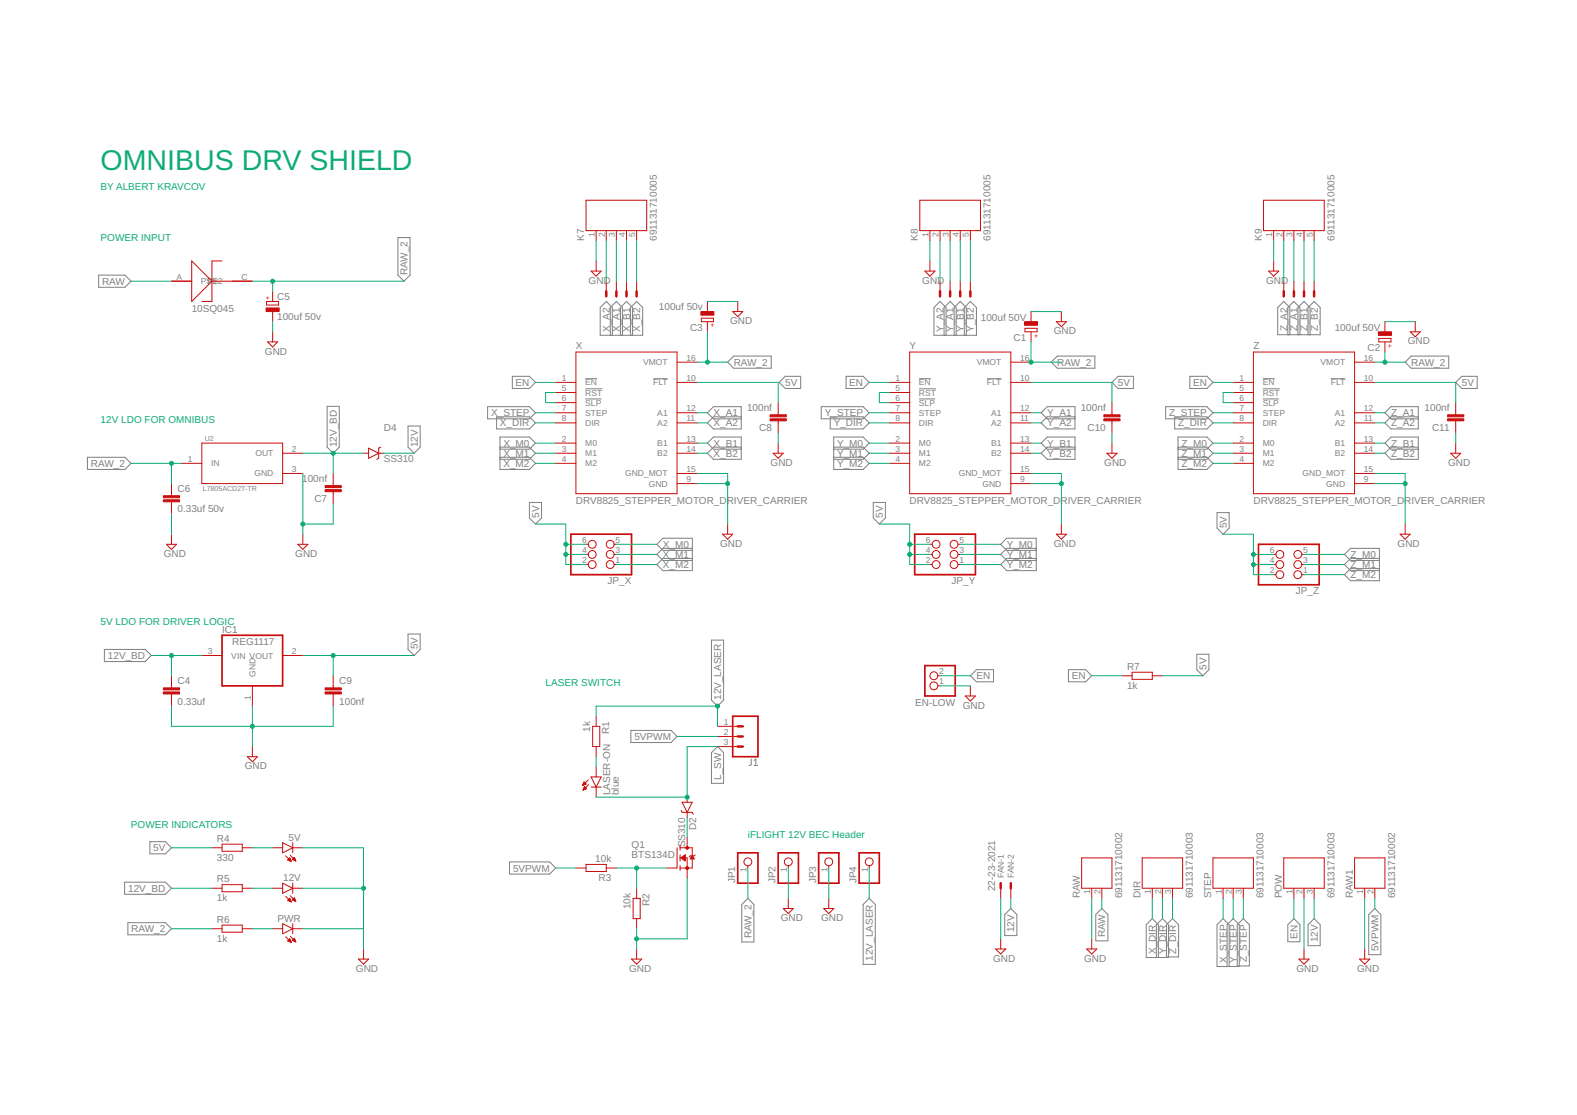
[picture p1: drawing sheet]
<svg xmlns="http://www.w3.org/2000/svg" width="297mm" height="210mm" viewBox="0 0 297 210" stroke-linecap="round" stroke-linejoin="round" font-family="sans-serif">
<g fill="none" stroke="#808080" stroke-width=".19">
<path d="M18.6 51.8h4.9l1.2 1.1-1.2 1.2h-4.9zM75 44.7h2.2v7.1l-1.1 1.1-1.1-1.1zM61.6 76.5h2.3v7.7l-1.1 1.1-1.2-1.1zM91.8 76.6h7.9l1.2 1.1-1.2 1.1h-7.9zM93.5 78.5h6.2l1.2 1.1-1.2 1.2h-6.2zM96.5 70.8h3.2l1.2 1.2-1.2 1.1h-3.2zM110.2 71.3h2.3M110.2 73.2h3.3M110.2 75.1h3.1M115 63.1v-5.2l1.1-1.2 1.1 1.2v5.2M115.3 63.1v-5.2l-1.1-1.2-1.1 1.2v5.2h8v-5.2l-1.2-1.2-1.1 1.2v5.2M116.9 63.1v-5.2l1.1-1.2 1.1 1.2v5.2"/>
<path d="M123 71.3h2.8M137.1 68.2l1.1-1.2h7.1v2.3h-7.1zM139.6 78.5h-5.2l-1.2 1.1 1.2 1.2h5.2v-4.2h-5.2l-1.2 1.1 1.2 1.1h5.2M147.9 70.8h2.9v2.3h-2.9l-1.1-1.1zM154.7 76.6h7.9l1.1 1.1-1.1 1.1h-7.9zM156.4 78.5h6.2l1.1 1.1-1.1 1.2h-6.2zM159.4 70.8h3.2l1.1 1.2-1.1 1.1h-3.2zM173.1 71.3h2.2M173.1 73.2h3.2M173.1 75.1h3M177.8 63.1v-5.2l1.2-1.2 1.1 1.2v5.2M178.2 63.1v-5.2l-1.1-1.2-1.2 1.2v5.2h8v-5.2l-1.1-1.2-1.2 1.2v5.2"/>
<path d="M179.7 63.1v-5.2l1.2-1.2 1.1 1.2v5.2M185.9 71.3h2.7M199.2 67h7v2.3h-7l-1.2-1.1zM202.5 78.5h-5.2l-1.2 1.1 1.2 1.2h5.2v-4.2h-5.2l-1.2 1.1 1.2 1.1h5.2M209.4 72l1.2-1.2h2.9v2.3h-2.9zM219.6 76.6h7.7l1.2 1.1-1.2 1.1h-7.7zM221.3 78.5h6l1.2 1.1-1.2 1.2h-6zM224.1 70.8h3.2l1.2 1.2-1.2 1.1h-3.2zM237.8 71.3h2.3M237.8 73.2h3.3M237.8 75.1h3.1M242.6 63v-5.1l1.1-1.2 1.2 1.2v5.1"/>
<path d="M243 63v-5.1l-1.2-1.2-1.1 1.2v5.1h8v-5.1l-1.2-1.2-1.1 1.2v5.1M244.5 63v-5.1l1.1-1.2 1.2 1.2v5.1M250.7 71.3h2.7M265.8 67h7.1v2.3h-7.1l-1.1-1.1zM267.1 78.5h-5.1l-1.1 1.1 1.1 1.2h5.1v-4.2h-5.1l-1.1 1.1 1.1 1.1h5.1M275.3 70.8h2.9v2.3h-2.9l-1.1-1.1zM16.5 86.1h7l1.2 1.1-1.2 1.2h-7zM76.9 80.2h2.2v4l-1.1 1.1-1.1-1.1zM94.2 84.2h5.5l1.2 1.1-1.2 1.2h-5.5M94.2 84.6h5.5l1.2-1.2-1.2-1.1h-5.5v6.1h5.5l1.2-1.2-1.2-1.1h-5.5M99.7 94.6h2.3v2.9l-1.1 1.2-1.2-1.2zM139.6 84.2h-5.2l-1.2 1.1 1.2 1.2h5.2v-4.2h-5.2l-1.2 1.1 1.2 1.2h5.2"/>
<path d="M157 84.2h5.6l1.1 1.1-1.1 1.2h-5.6M157 84.6h5.6l1.1-1.2-1.1-1.1h-5.6v6.1h5.6l1.1-1.2-1.1-1.1h-5.6M164.5 94.6h2.3v2.9l-1.2 1.2-1.1-1.2zM202.5 84.2h-5.2l-1.2 1.1 1.2 1.2h5.2v-4.2h-5.2l-1.2 1.1 1.2 1.2h5.2M221.9 84.2h5.4l1.2 1.1-1.2 1.2h-5.4M221.9 84.6h5.4l1.2-1.2-1.2-1.1h-5.4v6.1h5.4l1.2-1.2-1.2-1.1h-5.4M229.2 96.5h2.3v2.9l-1.1 1.2-1.2-1.2zM267.1 84.2h-5.1l-1.1 1.1 1.1 1.2h5.1v-4.2h-5.1l-1.1 1.1 1.1 1.2h5.1M76.9 119.4h2.2v2.9l-1.1 1.1-1.1-1.1zM130.4 103.2h-5.5l-1.2 1.2 1.2 1.1h5.5M130.4 103.6h-5.5l-1.2-1.1 1.2-1.2h5.5v6.1h-5.5l-1.2-1.1 1.2-1.2h5.5M195.2 103.2h-5.6l-1.1 1.2 1.1 1.1h5.6"/>
<path d="M195.2 103.6h-5.6l-1.1-1.1 1.1-1.2h5.6v6.1h-5.6l-1.1-1.1 1.1-1.2h5.6M259.8 105.5h-5.4l-1.2-1.1 1.2-1.2h5.4v6.1h-5.4l-1.2-1.1 1.2-1.2h5.4M259.8 105.1h-5.4l-1.2 1.2 1.2 1.1h5.4M19.7 122.3h7.6l1.2 1.1-1.2 1.1h-7.6zM118.8 137.5h7.6l1.1 1.1-1.1 1.2h-7.6zM134 120.5h2.3v11.3l-1.2 1.1-1.1-1.1zM182.8 127.2l1.1-1.1h3.2v2.3h-3.2zM201.3 126.1h3.2l1.1 1.1-1.1 1.2h-3.2zM225.4 123.2h2.3v2.9l-1.1 1.1-1.2-1.1zM28.2 158.5h3l1.1 1.1-1.1 1.1h-3zM135.1 140.5l1.2 1.2v5.8h-2.3v-5.8zM141.5 142.9v1.1l-.4 .1"/>
<path d="M142 144.1h.7M142 143.2l.4-.3v1.2M23.5 166.1h7.7l1.1 1.1-1.1 1.2h-7.7zM24.1 173.7h7.1l1.1 1.1-1.1 1.2h-7.1zM96 162.3h7.5l1.2 1.1-1.2 1.1h-7.5zM139.7 170.3l1.2-1.2 1.1 1.2v7h-2.3zM162.6 170.3l1.1-1.2 1.2 1.2v11.2h-2.3zM190.4 171l1.1 1.2v3.9h-2.2v-3.9zM207.5 171l1.2 1.2v4.9h-2.3v-4.9zM220.9 172.9l1.1 1.2v6h-2.3v-6zM234.2 172.9l1.1 1.2v7.7h-2.3v-7.7zM243.7 172.9l1.2 1.2v3.2h-2.3v-3.2z"/>
<path d="M247.5 172.9l1.2 1.2v3.9h-2.3v-3.9zM259 171l1.1 1.2v7.5h-2.3v-7.5zM217.8 180.3v-6.2l1.1-1.2 1.2 1.2v6.2h-4.2v-6.2l1.1-1.2 1.2 1.2v6.2M231.1 181.9v-7.8l1.2-1.2 1.1 1.2v7.8h-4.2v-7.8l1.2-1.2 1.1 1.2v7.8"/>
</g>
<g fill="none" stroke="#c90d0c" stroke-width=".19">
<path d="M110.4 37.7h11.4v5.7h-11.4zM173.2 37.7h11.5v5.7h-11.5zM238 37.7h11.4v5.7h-11.4zM32.3 52.9h3.8M36.1 49.1l3.8 3.8-3.8 3.8zM39.9 52.9h7.6M41.8 49.1h-1.9v7.6h-1.9M50.2 56.7h2.3v.7h-2.3zM51.4 54.8v1.9M51.4 58.7v1.9M111.3 51h1.9l-.9 1zM112.3 43.4v1.9"/>
<path d="M112.3 49.1v1.9M114.2 43.4v1.9M114.2 52.9v1.9M116.1 43.4v1.9M116.1 52.9v1.9M118 43.4v1.9M118 52.9v1.9M119.9 43.4v1.9M119.9 52.9v1.9M132.1 59.9h2.3v.7h-2.3zM133.2 56.7v2M138 58.7h1.9l-.9 .9z"/>
<path d="M139 56.7v2M174.2 51h1.9l-.9 1zM175.2 43.4v1.9M175.2 49.1v1.9M177.1 43.4v1.9M177.1 52.9v1.9M179 43.4v1.9M179 52.9v1.9M180.9 43.4v1.9M180.9 52.9v1.9M182.8 43.4v1.9M182.8 52.9v1.9"/>
<path d="M194.2 58.7v1.9M199.9 58.7v1.9M239 51h1.9l-1 1zM239.9 43.4v1.9M239.9 49.1v1.9M241.8 43.4v1.9M241.8 52.9v1.9M243.7 43.4v1.9M243.7 52.9v1.9M245.6 43.4v1.9M245.6 52.9v1.9M247.5 43.4v1.9"/>
<path d="M247.5 52.9v1.9M50.4 64.4h1.9l-.9 .9zM51.4 62.5v1.9M104.7 72h3.8M104.7 73.9h3.8M104.7 75.8h3.8M104.7 77.7h3.8M104.7 79.6h3.8M108.5 66.3h19v26.6h-19zM127.5 72h3.8M127.5 77.7h3.8M127.5 79.6h3.8"/>
<path d="M127.5 68.2h3.8M133.2 60.6v1.9M146.6 75.8v2.3M146.6 79.2v2.3M167.5 72h3.8M167.5 73.9h3.8M167.5 75.8h3.8M167.5 77.7h3.8M167.5 79.6h3.8M171.3 66.3h19.1v26.6h-19.1zM190.4 72h3.8M190.4 77.7h3.8"/>
<path d="M190.4 79.6h3.8M190.4 68.2h3.8M193.1 61.8h2.2v.7h-2.2zM194.2 62.5v1.9M199 60.6h1.9l-1 .9zM209.4 75.8v2.3M209.4 79.2v2.3M232.3 72h3.8M232.3 73.9h3.8M232.3 75.8h3.8M232.3 77.7h3.8M232.3 79.6h3.8"/>
<path d="M236.1 66.3h19v26.6h-19zM255.1 72h3.9M255.1 77.7h3.9M255.1 79.6h3.9M255.1 68.2h3.9M259.7 63.7h2.3v.7h-2.3zM260.9 60.6v1.9M260.9 64.4v1.9M265.6 62.5h1.9l-.9 .9zM266.6 60.6v1.9M274.2 75.8v2.3M274.2 79.2v2.3"/>
<path d="M32.3 91v2.3M32.3 94.5v2.3M34.2 87.2h3.8M38 83.4h15.2v7.6h-15.2zM53.2 85.3h3.8M53.2 89.1h3.8M62.8 89.1v2.3M62.8 92.6v2.2M68.5 85.3h.9M69.4 84.4l1.9 .9-1.9 1zM71.3 85.3h1M71.7 84.2l-.4 .2v1.9l-.3 .2"/>
<path d="M104.7 83.4h3.8M104.7 85.3h3.8M104.7 87.2h3.8M127.5 83.4h3.8M127.5 85.3h3.8M127.5 91h3.8M127.5 89.1h3.8M137.1 98.7v1.9M145.6 85.3h1.9l-.9 1zM146.6 83.4v1.9M167.5 83.4h3.8M167.5 85.3h3.8"/>
<path d="M167.5 87.2h3.8M190.4 83.4h3.8M190.4 85.3h3.8M190.4 91h3.8M190.4 89.1h3.8M199.9 98.7v1.9M208.5 85.3h1.9l-1 1zM209.4 83.4v1.9M232.3 83.4h3.8M232.3 85.3h3.8M232.3 87.2h3.8M255.1 83.4h3.9"/>
<path d="M255.1 85.3h3.9M255.1 91h3.9M255.1 89.1h3.9M264.7 98.7v1.9M273.2 85.3h1.9l-.9 1zM274.2 83.4v1.9M31.3 102.5h2l-1 .9zM32.3 100.6v1.9M56.1 102.5h1.9l-1 .9zM57 100.6v1.9M110.4 106.3h.4M110.4 104.4h.4"/>
<path d="M110.4 102.5h.4M115.7 106.3h.4M115.7 104.4h.4M115.7 102.5h.4M136.1 100.6h1.9l-.9 .9zM175.2 106.3h.4M175.2 104.4h.4M175.2 102.5h.4M180.4 106.3h.5M180.4 104.4h.5M180.4 102.5h.5M199 100.6h1.9l-1 .9z"/>
<path d="M239.9 106.3h.4M239.9 104.4h.4M239.9 108.2h.4M245.2 106.3h.4M245.2 104.4h.4M245.2 108.2h.4M263.7 100.6h1.9l-.9 .9zM32.3 127.2v2.3M32.3 130.6v2.3M38 123.4h3.8M47.5 129.1v3.8M53.2 123.4h3.8"/>
<path d="M62.8 127.2v2.3M62.8 130.6v2.3M111.6 136.7h1.4v3.8h-1.4zM112.3 134.8v1.9M135.1 136.7h3.9M135.1 138.6h3.9M176.6 127.2h.5M176.6 129.1h.5M181.8 131h1.9l-.9 1zM182.8 129.1v1.9M211.3 127.2h1.9M213.2 126.6h3.8v1.3h-3.8z"/>
<path d="M217 127.2h1.9M39.9 159.6h1.9M41.8 158.9h3.8v1.4h-3.8zM45.6 159.6h1.9M46.6 142.5h1.9l-1 .9zM47.5 140.5v2M51.4 159.6h1.8M53.2 158.6l1.9 1-1.9 .9zM55.1 159.6h1.9M55.1 158.6v1.9M109.7 147.8h.1M109.8 147.8h.2"/>
<path d="M109.8 147.7h.4M109.8 147.6h.6M109.8 148.7h.2M109.9 147.5h.4M109.9 148.6h.3M109.9 147.4h.3M109.9 148.5h.5M109.9 148.4h.5M110 147.3h.1M110 148.3h.4M110 148.3h.3M110 148.2h.2"/>
<path d="M110.1 148.1h.1M110.1 148.1l-.3 .6M110.1 148.1l.4 .4-.7 .2M110.4 147.6l-.4-.4-.3 .7M110.4 147.6l-.7 .3M110.8 146.8l-1.1 1.1M110.9 147.7l-1.1 1M111.3 146.3h1.9l-.9 1.9zM111.3 148.2h1.9M112.3 140.5v2M112.3 144.4v1.9M112.3 148.2v1.9"/>
<path d="M127.5 159.6v3.8h-1.9M128.1 159.6h2.3v3.8h-2.3M128.1 159.1v1M128.3 152.5l.2 .4h1.9l.2 .4M128.5 151h1.9l-1 1.9zM129.4 150.1v.9M129.4 152.9v1M129.4 157.7v1.9M135.1 140.5h3.9M39.9 167.2h1.9M39.9 174.8h1.9M41.8 166.5h3.8v1.4h-3.8z"/>
<path d="M41.8 174.2h3.8v1.3h-3.8zM45.6 167.2h1.9M45.6 174.8h1.9M51.4 167.2h1.8M51.4 174.8h1.8M53.2 166.3l1.9 .9-1.9 1zM53.2 173.9l1.9 .9-1.9 1zM53.8 161.1l1.1 1.1M53.8 168.7l1.1 1.1M53.8 176.4l1.1 1M54.2 161.9l.7 .3M54.2 161.9l.4-.4 .3 .7"/>
<path d="M54.2 177.1l.4-.4 .3 .7zM54.2 161.9h.5M54.2 169.5h.5M54.3 177.1h.4M54.3 177.1h.5M54.3 161.8h.4M54.3 169.5h.5M54.3 169.4h.4M54.3 177h.4M54.4 161.7h.3M54.4 162h.4M54.4 169.3h.3"/>
<path d="M54.4 176.9h.3M54.4 161.6h.2M54.5 177.2h.3M54.5 169.2h.1M54.5 176.8h.1M54.5 161.5h.1M54.5 169.6h.3M54.5 169.1h.1M54.6 162.1h.2M54.6 169.1l-.4 .4 .7 .3M54.6 169.1l.3 .7M54.7 177.3h.1"/>
<path d="M54.7 161l1 1.1M54.7 168.6l1 1.1M54.7 176.3l1 1M54.7 169.7h.1M54.8 162.1h.1M54.8 177.4h.1M55.1 161.8h.5M55.1 169.4h.5M55.1 177h.5M55.1 161.7h.5M55.1 167.2h1.9M55.1 166.3v1.9"/>
<path d="M55.1 173.9v1.9M55.1 174.8h1.9M55.1 177.1h.5M55.2 169.3h.4M55.2 176.9h.3M55.2 161.6h.3M55.2 169.5h.4M55.2 169.2h.3M55.3 161.9h.3M55.3 176.8h.2M55.3 161.5h.2M55.3 169.1h.2"/>
<path d="M55.4 177.1h.2M55.4 176.7h.1M55.4 161.5h.1M55.4 169.5h.3M55.4 169.1h.1M55.4 161.4l.3 .7-.6-.3zM55.4 169l.3 .7-.6-.3zM55.4 176.6l.3 .7-.6-.3zM55.5 162h.2M55.5 177.2h.2M55.6 169.6h.1M55.6 162.1h.1"/>
<path d="M68.5 178.6v2M108.5 163.4h1.9M110.4 162.7h3.8v1.4h-3.8zM114.2 163.4h1.9M119.3 169.1h1.3v3.8h-1.3zM119.9 167.2v1.9M119.9 172.9v1.9M119.9 178.6v2M128.1 161.5h1.3v3.8M128.1 160.9v1.2M128.1 162.9v1M128.3 161.5l.8-.6v1.2z"/>
<path d="M128.3 161.5h.8M128.4 161.5h.7M128.4 161.4h.7M128.5 161.6h.6M128.6 161.7h.5M128.6 161.3h.5M128.7 161.2h.4M128.7 161.8h.4M128.8 161.1h.3M128.8 161.9h.3M128.9 161.1h.2M128.9 162h.2"/>
<path d="M129 161h.1M129 162.1h.1M130 161.6h.7M130.1 161.5h.6M130.2 161.5h.4M130.2 161.4h.4M130.3 161.3h.2M130.3 161.2h.2M130.4 161.1l.4 .6h-.8zM131 160.9l-.2 .2h-.8l-.2 .2M140.9 163v.4M147.5 171h1.9l-.9 1z"/>
<path d="M148.5 163v.4M148.5 169.1v1.9M155.2 171h1.9l-1 1zM156.1 163v.4M156.1 169.1v1.9M163.7 163v.4M187.5 178.6h1.9l-.9 1zM188.5 167.2v1.9M188.5 176.7v1.9M190.4 167.2v1.9M203.7 161.5h5.7v5.7h-5.7zM204.7 178.6h1.9l-1 1z"/>
<path d="M205.6 167.2v1.9M205.6 176.7v1.9M207.5 167.2v1.9M215.1 161.5h7.7v5.7h-7.7zM217 167.2v1.9M218.9 167.2v1.9M220.9 167.2v1.9M228.5 161.5h7.6v5.7h-7.6zM230.4 167.2v1.9M232.3 167.2v1.9M234.2 167.2v1.9M241.8 161.5h7.6v5.7h-7.6z"/>
<path d="M243.7 167.2v1.9M245.6 167.2v1.9M245.6 178.6v2M247.5 167.2v1.9M255.1 161.5h5.8v5.7h-5.8zM257 167.2v1.9M257 178.6v2M259 167.2v1.9M67.5 180.6h1.9l-.9 .9zM119 180.6h1.9l-1 .9zM244.7 180.6h1.9l-1 .9zM256.1 180.6h1.9l-1 .9z"/>
<circle cx="111.5" cy="104.4" r=".74"/>
<circle cx="111.5" cy="106.3" r=".74"/>
<circle cx="111.5" cy="102.5" r=".74"/>
<circle cx="114.9" cy="104.4" r=".74"/>
<circle cx="114.9" cy="106.3" r=".74"/>
<circle cx="114.9" cy="102.5" r=".74"/>
<circle cx="176.3" cy="104.4" r=".74"/>
<circle cx="176.3" cy="102.5" r=".74"/>
<circle cx="176.3" cy="106.3" r=".74"/>
<circle cx="179.7" cy="106.3" r=".74"/>
<circle cx="179.7" cy="104.4" r=".74"/>
<circle cx="179.7" cy="102.5" r=".74"/>
<circle cx="241.1" cy="104.4" r=".74"/>
<circle cx="241.1" cy="106.3" r=".74"/>
<circle cx="241.1" cy="108.2" r=".74"/>
<circle cx="244.5" cy="108.2" r=".74"/>
<circle cx="244.5" cy="106.3" r=".74"/>
<circle cx="244.5" cy="104.4" r=".74"/>
<circle cx="175.9" cy="127.2" r=".74"/>
<circle cx="175.9" cy="129.1" r=".74"/>
<circle cx="140.9" cy="162.2" r=".74"/>
<circle cx="148.5" cy="162.2" r=".74"/>
<circle cx="156.1" cy="162.2" r=".74"/>
<circle cx="163.7" cy="162.2" r=".74"/>
</g>
<g fill="none" stroke="#c90d0c" stroke-width=".47">
<path d="M114.2 54.8v1M116.1 54.8v1M118 54.8v1M119.9 54.8v1M177.1 54.8v1M179 54.8v1M180.9 54.8v1M182.8 54.8v1M241.8 54.8v1M243.7 54.8v1M245.6 54.8v1M247.5 54.8v1"/>
<path d="M139 138.6h.9M139 136.7h.9M139 140.5h.9M188.5 166.3v.9M190.4 166.3v.9"/>
</g>
<path d="M41.8 119.6h11.4v9.5h-11.4zM107.5 100.6h11.5v7.6h-11.5zM172.3 100.6h11.4v7.6h-11.4zM237 102.5h11.5v7.6h-11.5zM138 134.8h4.8v7.7h-4.8zM174.2 125.3h5.7v5.7h-5.7zM139 160.5h3.8v5.8h-3.8zM146.6 160.5h3.8v5.8h-3.8zM154.2 160.5h3.8v5.8h-3.8zM161.8 160.5h3.8v5.8h-3.8z" fill="none" stroke="#c90d0c" stroke-width=".32"/>
<g fill="#c90d0c" stroke="#c90d0c" stroke-width=".19">
<path d="M132 58.7h2.5v.6h-2.5z"/>
<path d="M193 60.6h2.4v.6h-2.4z"/>
<path d="M259.6 62.5h2.5v.6h-2.5z"/>
<path d="M50.1 58h2.5v.7h-2.5z"/>
<path d="M30.8 94.1h3v.4h-3z"/>
<path d="M30.8 93.3h3v.4h-3z"/>
<path d="M61.2 91.4h3.1v.4h-3.1z"/>
<path d="M61.2 92.2h3.1v.4h-3.1z"/>
<path d="M30.8 130.3h3v.3h-3z"/>
<path d="M30.8 129.5h3v.4h-3z"/>
<path d="M61.2 130.3h3.1v.3h-3.1z"/>
<path d="M61.2 129.5h3.1v.4h-3.1z"/>
<path d="M145.1 78.1h3v.4h-3z"/>
<path d="M145.1 78.8h3v.4h-3z"/>
<path d="M207.9 78.1h3.1v.4h-3.1z"/>
<path d="M207.9 78.8h3.1v.4h-3.1z"/>
<path d="M272.7 78.1h3v.4h-3z"/>
<path d="M272.7 78.8h3v.4h-3z"/>
</g>
<g fill="#c90d0c" stroke="#c90d0c" stroke-width=".19">
<circle cx="129.4" cy="163.4" r=".28"/>
<circle cx="129.4" cy="159.6" r=".28"/>
</g>
<g fill="none" stroke="#0dab76" stroke-width=".19">
<path d="M24.7 52.9h7.6M47.5 52.9h28.6M51.4 52.9v1.9M112.3 45.3v3.8M114.2 45.3v7.6M116.1 45.3v7.6M118 45.3v7.6M119.9 45.3v7.6M133.2 56.7h5.8M175.2 45.3v3.8M177.1 45.3v7.6M179 45.3v7.6"/>
<path d="M180.9 45.3v7.6M182.8 45.3v7.6M194.2 58.7h5.7M239.9 45.3v3.8M241.8 45.3v7.6M243.7 45.3v7.6M245.6 45.3v7.6M247.5 45.3v7.6M51.4 60.6v1.9M100.9 72h3.8M100.9 79.6h3.8M100.9 77.7h3.8"/>
<path d="M104.7 73.9h-1.9v1.9h1.9M131.3 72h15.3v3.8M131.3 79.6h1.9M131.3 77.7h1.9M131.3 68.2h5.8M133.2 62.5v5.7M163.7 72h3.8M163.7 79.6h3.8M163.7 77.7h3.8M167.5 73.9h-1.9v1.9h1.9M194.2 72h15.2v3.8M194.2 79.6h1.9"/>
<path d="M194.2 77.7h1.9M194.2 64.4v3.8h5.7M228.5 72h3.8M228.5 79.6h3.8M228.5 77.7h3.8M232.3 73.9h-1.9v1.9h1.9M259 72h15.2v3.8M259 79.6h1.9M259 77.7h1.9M259 68.2h5.7M260.9 60.6h5.7M260.9 66.3v1.9"/>
<path d="M24.7 87.2h9.5M32.3 87.2v3.8M32.3 96.8v3.8M57 85.3h11.5M57 89.1v11.5M62.8 85.3v3.8M62.8 94.8v3.9h-5.8M72.3 85.3h5.7M100.9 85.3h3.8M100.9 98.7h5.7v7.6h3.8M100.9 87.2h3.8M100.9 83.4h3.8"/>
<path d="M131.3 85.3h1.9M131.3 89.1h5.8v9.6M131.3 91h5.8M131.3 83.4h1.9M146.6 81.5v1.9M163.7 85.3h3.8M163.7 87.2h3.8M163.7 83.4h3.8M165.6 98.7h5.7v7.6h3.9M194.2 85.3h1.9M194.2 89.1h5.7v9.6M194.2 91h5.7"/>
<path d="M194.2 83.4h1.9M209.4 81.5v1.9M228.5 85.3h3.8M228.5 87.2h3.8M228.5 83.4h3.8M259 85.3h1.9M259 89.1h5.7v9.6M259 91h5.7M259 83.4h1.9M274.2 81.5v1.9M106.6 102.5h3.8M106.6 104.4h3.8"/>
<path d="M116.1 102.5h7.6M116.1 104.4h7.6M116.1 106.3h7.6M171.3 102.5h3.9M171.3 104.4h3.9M180.9 102.5h7.6M180.9 104.4h7.6M180.9 106.3h7.6M230.4 100.6h5.7v7.6h3.8M236.1 104.4h3.8M236.1 106.3h3.8M245.6 104.4h7.6"/>
<path d="M245.6 106.3h7.6M245.6 108.2h7.6M28.5 123.4h9.5M32.3 132.9v3.8h30.5v-3.8M32.3 123.4v3.8M47.5 132.9v7.6M57 123.4h21M62.8 123.4v3.8M112.3 134.8v-1.9h22.8v3.8M127.5 138.6h7.6M177.1 129.1h5.7M177.1 127.2h5.7"/>
<path d="M205.6 127.2h5.7M218.9 127.2h7.7M32.3 159.6h7.6M47.5 159.6h3.9M57 159.6h11.5v19M112.3 142.5v1.9M129.4 153.9v3.8M135.1 140.5h-5.7v9.6h-17.1M32.3 167.2h7.6M32.3 174.8h7.6M47.5 167.2h3.9M47.5 174.8h3.9"/>
<path d="M57 167.2h11.5M57 174.8h11.5M104.7 163.4h3.8M116.1 163.4h9.5M119.9 163.4v3.8M119.9 174.8v3.8M129.4 165.3v11.4h-9.5M140.9 163.4v5.7M148.5 163.4v5.7M156.1 163.4v5.7M163.7 163.4v5.7M188.5 169.1v7.6"/>
<path d="M190.4 169.1v1.9M205.6 169.1v7.6M207.5 169.1v1.9M217 169.1v3.8M218.9 169.1v3.8M220.9 169.1v3.8M230.4 169.1v3.8M232.3 169.1v3.8M234.2 169.1v3.8M243.7 169.1v3.8M245.6 169.1v9.5M247.5 169.1v3.8"/>
<path d="M257 169.1v9.5M259 169.1v1.9"/>
</g>
<g fill="#0dab76" stroke="#0dab76" stroke-width=".19">
<circle cx="137.1" cy="91" r=".38"/>
<circle cx="199.9" cy="91" r=".38"/>
<circle cx="264.7" cy="91" r=".38"/>
<circle cx="119.9" cy="176.7" r=".38"/>
<circle cx="68.5" cy="167.2" r=".38"/>
<circle cx="57" cy="98.7" r=".38"/>
<circle cx="47.5" cy="136.7" r=".38"/>
<circle cx="106.6" cy="102.5" r=".38"/>
<circle cx="106.6" cy="104.4" r=".38"/>
<circle cx="171.3" cy="102.5" r=".38"/>
<circle cx="171.3" cy="104.4" r=".38"/>
<circle cx="236.1" cy="104.4" r=".38"/>
<circle cx="236.1" cy="106.3" r=".38"/>
<circle cx="62.8" cy="123.4" r=".38"/>
<circle cx="119.9" cy="163.4" r=".38"/>
<circle cx="129.4" cy="150.1" r=".38"/>
<circle cx="51.4" cy="52.9" r=".38"/>
<circle cx="133.2" cy="68.2" r=".38"/>
<circle cx="194.2" cy="68.2" r=".38"/>
<circle cx="260.9" cy="68.2" r=".38"/>
<circle cx="32.3" cy="87.2" r=".38"/>
<circle cx="135.1" cy="132.9" r=".38"/>
<circle cx="62.8" cy="85.3" r=".38"/>
<circle cx="32.3" cy="123.4" r=".38"/>
</g>
<text font-size="5.4" fill="#0dab76" x="19" y="32">OMNIBUS DRV SHIELD</text>
<g font-size="1.9" fill="#0dab76">
<text x="19" y="35.8">BY ALBERT KRAVCOV</text>
<text x="19" y="45.3">POWER INPUT</text>
<text x="19" y="79.6">12V LDO FOR OMNIBUS</text>
<text x="19" y="117.7">5V LDO FOR DRIVER LOGIC</text>
<text x="102.8" y="129.1">LASER SWITCH</text>
<text x="24.7" y="155.8">POWER INDICATORS</text>
<text x="140.9" y="157.7">iFLIGHT 12V BEC Header</text>
</g>
<g font-size="1.9" fill="#808080">
<text x="110" y="45.3" transform="rotate(-90 110 45.3)">K7</text>
<text x="123.7" y="45.3" transform="rotate(-90 123.7 45.3)">691131710005</text>
<text x="172.9" y="45.3" transform="rotate(-90 172.9 45.3)">K8</text>
<text x="186.6" y="45.3" transform="rotate(-90 186.6 45.3)">691131710005</text>
<text x="237.7" y="45.3" transform="rotate(-90 237.7 45.3)">K9</text>
<text x="251.3" y="45.3" transform="rotate(-90 251.3 45.3)">691131710005</text>
<text x="19.2" y="53.6">RAW</text>
<text x="76.8" y="51.8" transform="rotate(-90 76.8 51.8)">RAW_2</text>
<text x="110.9" y="53.4">GND</text>
<text x="173.7" y="53.4">GND</text>
<text x="238.5" y="53.4">GND</text>
<text x="36.1" y="58.7">10SQ045</text>
<text x="52.2" y="56.4">C5</text>
<text x="124.1" y="58.4">100uf 50v</text>
<text x="52.2" y="60.2">100uf 50v</text>
<text x="108.5" y="65.7">X</text>
<text x="114.9" y="62.5" transform="rotate(-90 114.9 62.5)">X_A2</text>
<text x="116.8" y="62.5" transform="rotate(-90 116.8 62.5)">X_A1</text>
<text x="118.7" y="62.5" transform="rotate(-90 118.7 62.5)">X_B1</text>
<text x="120.6" y="62.5" transform="rotate(-90 120.6 62.5)">X_B2</text>
<text x="130" y="62.3">C3</text>
<text x="137.5" y="61">GND</text>
<text x="171.3" y="65.7">Y</text>
<text x="177.7" y="62.5" transform="rotate(-90 177.7 62.5)">Y_A2</text>
<text x="179.6" y="62.5" transform="rotate(-90 179.6 62.5)">Y_A1</text>
<text x="181.5" y="62.5" transform="rotate(-90 181.5 62.5)">Y_B1</text>
<text x="183.4" y="62.5" transform="rotate(-90 183.4 62.5)">Y_B2</text>
<text x="184.7" y="60.3">100uf 50V</text>
<text x="190.9" y="64.2">C1</text>
<text x="198.5" y="62.9">GND</text>
<text x="236.1" y="65.7">Z</text>
<text x="242.5" y="62.4" transform="rotate(-90 242.5 62.4)">Z_A2</text>
<text x="244.4" y="62.4" transform="rotate(-90 244.4 62.4)">Z_A1</text>
<text x="246.3" y="62.4" transform="rotate(-90 246.3 62.4)">Z_B1</text>
<text x="248.2" y="62.4" transform="rotate(-90 248.2 62.4)">Z_B2</text>
<text x="251.4" y="62.3">100uf 50V</text>
<text x="265.1" y="64.8">GND</text>
<text x="49.9" y="66.7">GND</text>
<text x="138.2" y="68.8">RAW_2</text>
<text x="199.1" y="68.8">RAW_2</text>
<text x="257.6" y="66.1">C2</text>
<text x="265.8" y="68.8">RAW_2</text>
<text x="97.1" y="72.7">EN</text>
<text x="140.7" y="77.4">100nf</text>
<text x="147.9" y="72.7">5V</text>
<text x="160" y="72.7">EN</text>
<text x="203.6" y="77.4">100nf</text>
<text x="210.6" y="72.7">5V</text>
<text x="224.7" y="72.7">EN</text>
<text x="268.3" y="77.4">100nf</text>
<text x="275.3" y="72.7">5V</text>
<text x="72.3" y="81.1">D4</text>
<text x="92.5" y="78.4">X_STEP</text>
<text x="94.2" y="80.3">X_DIR</text>
<text x="134.4" y="78.4">X_A1</text>
<text x="134.4" y="80.3">X_A2</text>
<text x="143" y="81.2">C8</text>
<text x="155.4" y="78.4">Y_STEP</text>
<text x="157" y="80.3">Y_DIR</text>
<text x="197.2" y="80.3">Y_A2</text>
<text x="197.2" y="78.4">Y_A1</text>
<text x="204.8" y="81.2">C10</text>
<text x="220.2" y="78.4">Z_STEP</text>
<text x="221.9" y="80.3">Z_DIR</text>
<text x="262" y="80.3">Z_A2</text>
<text x="262" y="78.4">Z_A1</text>
<text x="269.7" y="81.2">C11</text>
<text x="17.1" y="87.9">RAW_2</text>
<text x="63.4" y="84.2" transform="rotate(-90 63.4 84.2)">12V_BD</text>
<text x="72.3" y="87.1">SS310</text>
<text x="78.7" y="84.2" transform="rotate(-90 78.7 84.2)">12V</text>
<text x="94.8" y="86">X_M1</text>
<text x="94.8" y="87.9">X_M2</text>
<text x="94.8" y="84.1">X_M0</text>
<text x="134.4" y="84.1">X_B1</text>
<text x="134.4" y="86">X_B2</text>
<text x="145.1" y="87.7">GND</text>
<text x="157.7" y="84.1">Y_M0</text>
<text x="157.7" y="86">Y_M1</text>
<text x="157.7" y="87.9">Y_M2</text>
<text x="197.2" y="84.1">Y_B1</text>
<text x="197.2" y="86">Y_B2</text>
<text x="208" y="87.7">GND</text>
<text x="222.5" y="84.1">Z_M0</text>
<text x="222.5" y="86">Z_M1</text>
<text x="222.5" y="87.9">Z_M2</text>
<text x="262" y="84.1">Z_B1</text>
<text x="262" y="86">Z_B2</text>
<text x="272.8" y="87.7">GND</text>
<text x="33.4" y="92.7">C6</text>
<text x="56.9" y="90.7">100nf</text>
<text x="59.2" y="94.6">C7</text>
<text x="108.5" y="94.8">DRV8825_STEPPER_MOTOR_DRIVER_CARRIER</text>
<text x="171.3" y="94.8">DRV8825_STEPPER_MOTOR_DRIVER_CARRIER</text>
<text x="236.1" y="94.8">DRV8825_STEPPER_MOTOR_DRIVER_CARRIER</text>
<text x="33.4" y="96.5">0.33uf 50v</text>
<text x="101.5" y="97.5" transform="rotate(-90 101.5 97.5)">5V</text>
<text x="166.3" y="97.5" transform="rotate(-90 166.3 97.5)">5V</text>
<text x="231.1" y="99.4" transform="rotate(-90 231.1 99.4)">5V</text>
<text x="30.9" y="104.8">GND</text>
<text x="55.6" y="104.8">GND</text>
<text x="124.9" y="105">X_M1</text>
<text x="124.9" y="106.9">X_M2</text>
<text x="124.9" y="103.1">X_M0</text>
<text x="135.6" y="102.9">GND</text>
<text x="189.6" y="103.1">Y_M0</text>
<text x="189.6" y="105">Y_M1</text>
<text x="189.6" y="106.9">Y_M2</text>
<text x="198.5" y="102.9">GND</text>
<text x="254.4" y="105">Z_M0</text>
<text x="254.4" y="106.9">Z_M1</text>
<text x="263.2" y="102.9">GND</text>
<text x="114.4" y="110">JP_X</text>
<text x="179.2" y="110">JP_Y</text>
<text x="244.1" y="111.9">JP_Z</text>
<text x="254.4" y="108.8">Z_M2</text>
<text x="41.8" y="119.1">IC1</text>
<text x="20.3" y="124.1">12V_BD</text>
<text x="43.7" y="121.5">REG1117</text>
<text x="78.7" y="122.3" transform="rotate(-90 78.7 122.3)">5V</text>
<text x="33.4" y="128.8">C4</text>
<text x="63.9" y="128.8">C9</text>
<text x="135.8" y="131.8" transform="rotate(-90 135.8 131.8)">12V_LASER</text>
<text x="183.9" y="127.9">EN</text>
<text x="201.9" y="127.9">EN</text>
<text x="212.3" y="129.7">1k</text>
<text x="212.3" y="126.1">R7</text>
<text x="227.2" y="126.1" transform="rotate(-90 227.2 126.1)">5V</text>
<text x="33.4" y="132.6">0.33uf</text>
<text x="63.9" y="132.6">100nf</text>
<text x="111.1" y="137.8" transform="rotate(-90 111.1 137.8)">1k</text>
<text x="172.4" y="132.8">EN-LOW</text>
<text x="181.3" y="133.4">GND</text>
<text x="114.7" y="138.2" transform="rotate(-90 114.7 138.2)">R1</text>
<text x="119.5" y="139.3">5VPWM</text>
<text x="46.1" y="144.8">GND</text>
<text x="115" y="149.7" transform="rotate(-90 115 149.7)">LASER-ON</text>
<text x="116.6" y="149.7" transform="rotate(-90 116.6 149.7)">blue</text>
<text x="135.8" y="146.8" transform="rotate(-90 135.8 146.8)">L_SW</text>
<text x="28.8" y="160.3">5V</text>
<text x="40.9" y="158.5">R4</text>
<text x="54.4" y="158.3">5V</text>
<text x="119" y="161.5">BTS134D</text>
<text x="119" y="159.6">Q1</text>
<text x="129" y="159.5" transform="rotate(-90 129 159.5)">SS310</text>
<text x="131.1" y="156.3" transform="rotate(-90 131.1 156.3)">D2</text>
<text x="24.1" y="167.9">12V_BD</text>
<text x="40.9" y="162.1">330</text>
<text x="40.9" y="166.1">R5</text>
<text x="53.3" y="165.9">12V</text>
<text x="96.6" y="164.1">5VPWM</text>
<text x="112.1" y="162.3">10k</text>
<text x="112.7" y="165.9">R3</text>
<text x="138.5" y="166.3" transform="rotate(-90 138.5 166.3)">JP1</text>
<text x="146.1" y="166.3" transform="rotate(-90 146.1 166.3)">JP2</text>
<text x="153.7" y="166.3" transform="rotate(-90 153.7 166.3)">JP3</text>
<text x="161.3" y="166.3" transform="rotate(-90 161.3 166.3)">JP4</text>
<text x="187.4" y="167.8" transform="rotate(-90 187.4 167.8)">22-23-2021</text>
<text x="40.9" y="169.7">1k</text>
<text x="40.9" y="173.7">R6</text>
<text x="52.3" y="173.5">PWR</text>
<text x="118.8" y="171.2" transform="rotate(-90 118.8 171.2)">10k</text>
<text x="122.4" y="170.6" transform="rotate(-90 122.4 170.6)">R2</text>
<text x="147.1" y="173.4">GND</text>
<text x="154.7" y="173.4">GND</text>
<text x="203.4" y="169.1" transform="rotate(-90 203.4 169.1)">RAW</text>
<text x="211.3" y="169.1" transform="rotate(-90 211.3 169.1)">691131710002</text>
<text x="214.8" y="169.1" transform="rotate(-90 214.8 169.1)">DIR</text>
<text x="224.7" y="169.1" transform="rotate(-90 224.7 169.1)">691131710003</text>
<text x="228.1" y="169.1" transform="rotate(-90 228.1 169.1)">STEP</text>
<text x="238" y="169.1" transform="rotate(-90 238 169.1)">691131710003</text>
<text x="241.5" y="169.1" transform="rotate(-90 241.5 169.1)">POW</text>
<text x="251.3" y="169.1" transform="rotate(-90 251.3 169.1)">691131710003</text>
<text x="254.8" y="169.1" transform="rotate(-90 254.8 169.1)">RAW1</text>
<text x="262.8" y="169.1" transform="rotate(-90 262.8 169.1)">691131710002</text>
<text x="24.7" y="175.5">RAW_2</text>
<text x="40.9" y="177.3">1k</text>
<text x="141.5" y="176.7" transform="rotate(-90 141.5 176.7)">RAW_2</text>
<text x="191.1" y="175.5" transform="rotate(-90 191.1 175.5)">12V</text>
<text x="208.2" y="176.5" transform="rotate(-90 208.2 176.5)">RAW</text>
<text x="217.7" y="179.6" transform="rotate(-90 217.7 179.6)">X_DIR</text>
<text x="219.6" y="179.6" transform="rotate(-90 219.6 179.6)">Y_DIR</text>
<text x="221.5" y="179.5" transform="rotate(-90 221.5 179.5)">Z_DIR</text>
<text x="244.4" y="176.7" transform="rotate(-90 244.4 176.7)">EN</text>
<text x="248.2" y="177.4" transform="rotate(-90 248.2 177.4)">12V</text>
<text x="259.6" y="179.1" transform="rotate(-90 259.6 179.1)">5VPWM</text>
<text x="67.1" y="182.9">GND</text>
<text x="118.5" y="182.9">GND</text>
<text x="164.4" y="180.8" transform="rotate(-90 164.4 180.8)">12V_LASER</text>
<text x="187.1" y="181">GND</text>
<text x="204.2" y="181">GND</text>
<text x="231.1" y="181.3" transform="rotate(-90 231.1 181.3)">X_STEP</text>
<text x="233" y="181.3" transform="rotate(-90 233 181.3)">Y_STEP</text>
<text x="234.9" y="181.2" transform="rotate(-90 234.9 181.2)">Z_STEP</text>
<text x="244.2" y="182.9">GND</text>
<text x="255.6" y="182.9">GND</text>
</g>
<g font-size="1.6" fill="#808080">
<text x="112" y="44.6" transform="rotate(-90 112 44.6)">1</text>
<text x="113.9" y="44.6" transform="rotate(-90 113.9 44.6)">2</text>
<text x="115.8" y="44.6" transform="rotate(-90 115.8 44.6)">3</text>
<text x="117.7" y="44.6" transform="rotate(-90 117.7 44.6)">4</text>
<text x="119.6" y="44.6" transform="rotate(-90 119.6 44.6)">5</text>
<text x="174.9" y="44.6" transform="rotate(-90 174.9 44.6)">1</text>
<text x="176.8" y="44.6" transform="rotate(-90 176.8 44.6)">2</text>
<text x="178.7" y="44.6" transform="rotate(-90 178.7 44.6)">3</text>
<text x="180.6" y="44.6" transform="rotate(-90 180.6 44.6)">4</text>
<text x="182.5" y="44.6" transform="rotate(-90 182.5 44.6)">5</text>
<text x="239.6" y="44.6" transform="rotate(-90 239.6 44.6)">1</text>
<text x="241.5" y="44.6" transform="rotate(-90 241.5 44.6)">2</text>
<text x="243.5" y="44.6" transform="rotate(-90 243.5 44.6)">3</text>
<text x="245.4" y="44.6" transform="rotate(-90 245.4 44.6)">4</text>
<text x="247.3" y="44.6" transform="rotate(-90 247.3 44.6)">5</text>
<text x="33.3" y="52.7">A</text>
<text x="37.9" y="53.5">P$P1$2</text>
<text x="45.5" y="52.7">C</text>
<text x="105.8" y="71.7">1</text>
<text x="121.1" y="68.7">VMOT</text>
<text x="129.3" y="67.9">16</text>
<text x="129.3" y="71.7">10</text>
<text x="168.7" y="71.7">1</text>
<text x="184" y="68.7">VMOT</text>
<text x="192.1" y="67.9">16</text>
<text x="192.1" y="71.7">10</text>
<text x="233.5" y="71.7">1</text>
<text x="248.7" y="68.7">VMOT</text>
<text x="256.9" y="67.9">16</text>
<text x="256.9" y="71.7">10</text>
<text x="105.8" y="73.6">5</text>
<text x="105.8" y="75.5">6</text>
<text x="105.8" y="77.4">7</text>
<text x="110.2" y="72.6">EN</text>
<text x="110.2" y="74.5">RST</text>
<text x="110.2" y="76.4">SLP</text>
<text x="123" y="72.6">FLT</text>
<text x="129.3" y="77.4">12</text>
<text x="168.7" y="73.6">5</text>
<text x="168.7" y="75.5">6</text>
<text x="168.7" y="77.4">7</text>
<text x="173.1" y="72.6">EN</text>
<text x="173.1" y="74.5">RST</text>
<text x="173.1" y="76.4">SLP</text>
<text x="185.9" y="72.6">FLT</text>
<text x="192.1" y="77.4">12</text>
<text x="233.5" y="73.6">5</text>
<text x="233.5" y="75.5">6</text>
<text x="233.5" y="77.4">7</text>
<text x="237.9" y="72.6">EN</text>
<text x="237.9" y="74.5">RST</text>
<text x="237.9" y="76.4">SLP</text>
<text x="250.7" y="72.6">FLT</text>
<text x="256.9" y="77.4">12</text>
<text x="105.8" y="83.1">2</text>
<text x="105.8" y="79.3">8</text>
<text x="110.2" y="84">M0</text>
<text x="110.2" y="78.3">STEP</text>
<text x="110.2" y="80.2">DIR</text>
<text x="123.8" y="84">B1</text>
<text x="123.8" y="78.3">A1</text>
<text x="123.8" y="80.2">A2</text>
<text x="129.3" y="83.1">13</text>
<text x="129.3" y="79.3">11</text>
<text x="168.7" y="83.1">2</text>
<text x="168.7" y="79.3">8</text>
<text x="173.1" y="84">M0</text>
<text x="173.1" y="78.3">STEP</text>
<text x="173.1" y="80.2">DIR</text>
<text x="186.7" y="84">B1</text>
<text x="186.7" y="78.3">A1</text>
<text x="186.7" y="80.2">A2</text>
<text x="192.1" y="83.1">13</text>
<text x="192.1" y="79.3">11</text>
<text x="233.5" y="83.1">2</text>
<text x="233.5" y="79.3">8</text>
<text x="237.9" y="84">M0</text>
<text x="237.9" y="78.3">STEP</text>
<text x="237.9" y="80.2">DIR</text>
<text x="251.4" y="84">B1</text>
<text x="251.4" y="78.3">A1</text>
<text x="251.4" y="80.2">A2</text>
<text x="256.9" y="83.1">13</text>
<text x="256.9" y="79.3">11</text>
<text x="35.4" y="87">1</text>
<text x="39.8" y="87.8">IN</text>
<text x="47.9" y="89.7">GND</text>
<text x="48.1" y="85.9">OUT</text>
<text x="55" y="85.1">2</text>
<text x="55" y="88.9">3</text>
<text x="105.8" y="85.1">3</text>
<text x="105.8" y="87">4</text>
<text x="110.2" y="85.9">M1</text>
<text x="110.2" y="87.8">M2</text>
<text x="117.7" y="89.7">GND_MOT</text>
<text x="123.8" y="85.9">B2</text>
<text x="129.3" y="85.1">14</text>
<text x="129.3" y="88.9">15</text>
<text x="168.7" y="85.1">3</text>
<text x="168.7" y="87">4</text>
<text x="173.1" y="85.9">M1</text>
<text x="173.1" y="87.8">M2</text>
<text x="180.6" y="89.7">GND_MOT</text>
<text x="186.7" y="85.9">B2</text>
<text x="192.1" y="85.1">14</text>
<text x="192.1" y="88.9">15</text>
<text x="233.5" y="85.1">3</text>
<text x="233.5" y="87">4</text>
<text x="237.9" y="85.9">M1</text>
<text x="237.9" y="87.8">M2</text>
<text x="245.4" y="89.7">GND_MOT</text>
<text x="251.4" y="85.9">B2</text>
<text x="256.9" y="85.1">14</text>
<text x="256.9" y="88.9">15</text>
<text x="122.2" y="91.6">GND</text>
<text x="129.3" y="90.8">9</text>
<text x="185.1" y="91.6">GND</text>
<text x="192.1" y="90.8">9</text>
<text x="249.8" y="91.6">GND</text>
<text x="256.9" y="90.8">9</text>
<text x="109.7" y="106">2</text>
<text x="109.7" y="104.1">4</text>
<text x="109.7" y="102.2">6</text>
<text x="115.9" y="106">1</text>
<text x="115.9" y="104.1">3</text>
<text x="115.9" y="102.2">5</text>
<text x="174.4" y="106">2</text>
<text x="174.4" y="104.1">4</text>
<text x="174.4" y="102.2">6</text>
<text x="180.7" y="106">1</text>
<text x="180.7" y="104.1">3</text>
<text x="180.7" y="102.2">5</text>
<text x="239.2" y="107.9">2</text>
<text x="239.2" y="106">4</text>
<text x="239.2" y="104.1">6</text>
<text x="245.5" y="107.9">1</text>
<text x="245.5" y="106">3</text>
<text x="245.5" y="104.1">5</text>
<text x="39.2" y="123.1">3</text>
<text x="43.6" y="124">VIN VOUT</text>
<text x="55" y="123.1">2</text>
<text x="47.3" y="131.8" transform="rotate(-90 47.3 131.8)">1</text>
<text x="48.1" y="127.4" transform="rotate(-90 48.1 127.4)">GND</text>
<text x="176.9" y="128.9">1</text>
<text x="176.9" y="127">2</text>
<text x="136.3" y="136.5">1</text>
<text x="136.3" y="138.4">2</text>
<text x="136.3" y="140.3">3</text>
<text x="140.6" y="164.1" transform="rotate(-90 140.6 164.1)">1</text>
<text x="148.2" y="164.1" transform="rotate(-90 148.2 164.1)">1</text>
<text x="155.8" y="164.1" transform="rotate(-90 155.8 164.1)">1</text>
<text x="163.5" y="164.1" transform="rotate(-90 163.5 164.1)">1</text>
<text x="189.1" y="165.3" transform="rotate(-90 189.1 165.3)">FAN-1</text>
<text x="191" y="165.3" transform="rotate(-90 191 165.3)">FAN-2</text>
<text x="205.4" y="168.4" transform="rotate(-90 205.4 168.4)">1</text>
<text x="207.3" y="168.4" transform="rotate(-90 207.3 168.4)">2</text>
<text x="216.8" y="168.4" transform="rotate(-90 216.8 168.4)">1</text>
<text x="218.7" y="168.4" transform="rotate(-90 218.7 168.4)">2</text>
<text x="220.6" y="168.4" transform="rotate(-90 220.6 168.4)">3</text>
<text x="230.1" y="168.4" transform="rotate(-90 230.1 168.4)">1</text>
<text x="232" y="168.4" transform="rotate(-90 232 168.4)">2</text>
<text x="233.9" y="168.4" transform="rotate(-90 233.9 168.4)">3</text>
<text x="243.5" y="168.4" transform="rotate(-90 243.5 168.4)">1</text>
<text x="245.4" y="168.4" transform="rotate(-90 245.4 168.4)">2</text>
<text x="247.3" y="168.4" transform="rotate(-90 247.3 168.4)">3</text>
<text x="256.8" y="168.4" transform="rotate(-90 256.8 168.4)">1</text>
<text x="258.7" y="168.4" transform="rotate(-90 258.7 168.4)">2</text>
</g>
<g font-size="1.3" fill="#c90d0c">
<text x="50.9" y="56.4" transform="rotate(-90 50.9 56.4)">+</text>
<text x="134.6" y="61.6" transform="rotate(-90 134.6 61.6)">+</text>
<text x="195.6" y="63.6" transform="rotate(-90 195.6 63.6)">+</text>
<text x="262.3" y="65.5" transform="rotate(-90 262.3 65.5)">+</text>
</g>
<g font-size="1.3" fill="#808080">
<text x="38.6" y="83">U2</text>
<text x="38.2" y="92.4">L7805ACD2T-TR</text>
</g>
</svg>
